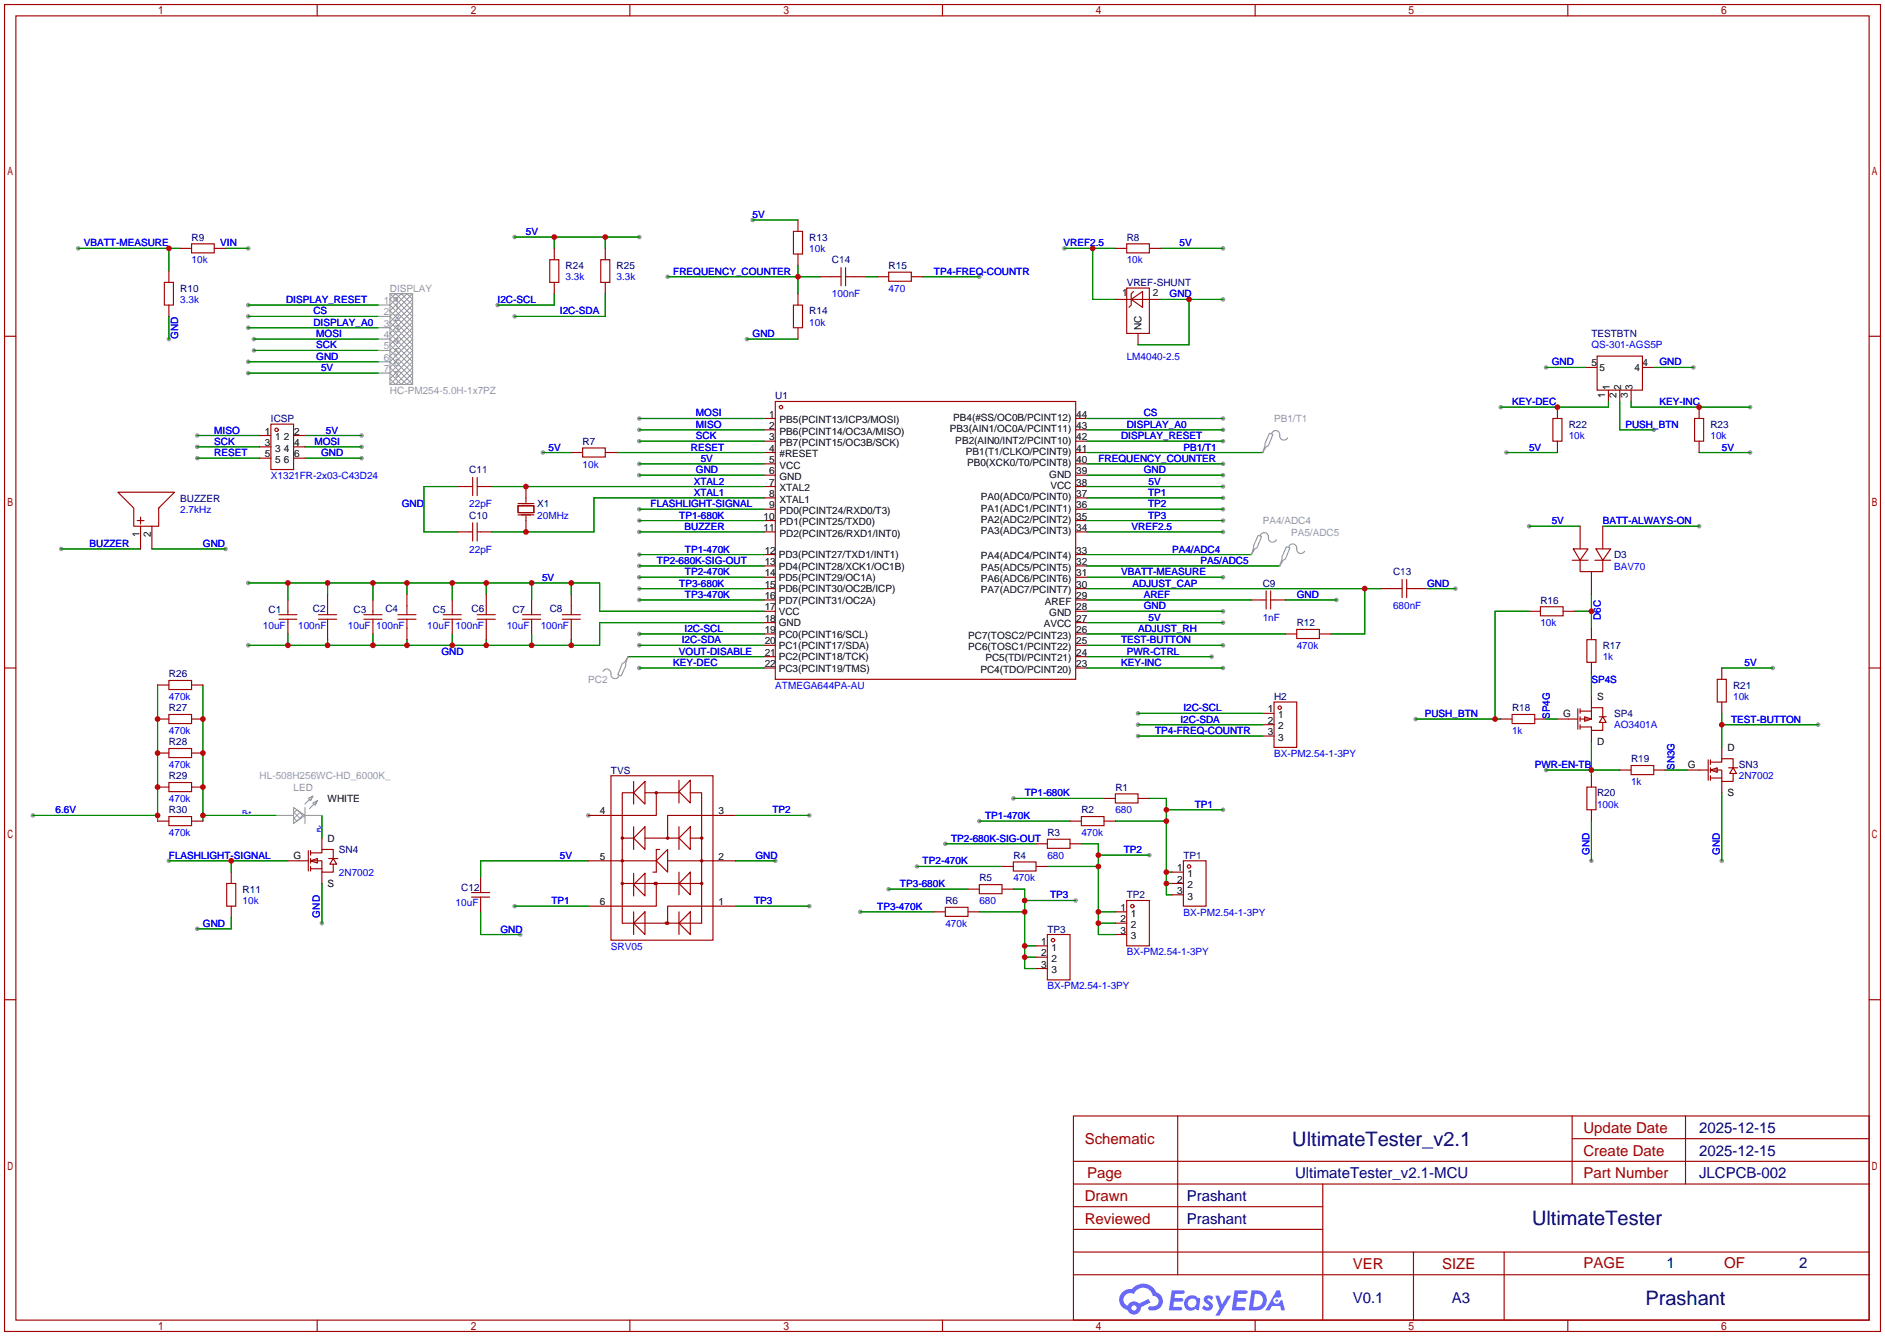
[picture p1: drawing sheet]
<svg xmlns="http://www.w3.org/2000/svg" width="422mm" height="299mm" viewBox="0 0 422 299" stroke-linecap="round" stroke-linejoin="round" font-family="sans-serif">
<g fill="#999">
<circle cx="131.8" cy="182.6" r=".51"/>
<circle cx="37.8" cy="192.8" r=".51"/>
<circle cx="13.7" cy="122.9" r=".51"/>
<circle cx="238.5" cy="55.6" r=".51"/>
<circle cx="274.1" cy="55.6" r=".51"/>
<circle cx="115.3" cy="53.1" r=".51"/>
<circle cx="143.3" cy="53.1" r=".51"/>
<circle cx="115.3" cy="70.9" r=".51"/>
<circle cx="111.5" cy="68.3" r=".51"/>
<circle cx="274.1" cy="181.4" r=".51"/>
<circle cx="257.6" cy="191.5" r=".51"/>
<circle cx="241" cy="201.7" r=".51"/>
<circle cx="192.8" cy="204.2" r=".51"/>
<circle cx="199.1" cy="199.1" r=".51"/>
<circle cx="205.5" cy="194.1" r=".51"/>
<circle cx="211.8" cy="189" r=".51"/>
<circle cx="219.5" cy="183.9" r=".51"/>
<circle cx="227.1" cy="178.8" r=".51"/>
<circle cx="149.6" cy="62" r=".51"/>
<circle cx="219.5" cy="62" r=".51"/>
<circle cx="167.4" cy="75.9" r=".51"/>
<circle cx="168.7" cy="49.3" r=".51"/>
<circle cx="173.7" cy="192.8" r=".51"/>
<circle cx="299.5" cy="134.4" r=".51"/>
<circle cx="121.7" cy="101.3" r=".51"/>
<circle cx="7.4" cy="182.6" r=".51"/>
<circle cx="55.6" cy="144.5" r=".51"/>
<circle cx="50.5" cy="122.9" r=".51"/>
<circle cx="72.1" cy="206.8" r=".51"/>
<circle cx="274.1" cy="67.1" r=".51"/>
<circle cx="337.6" cy="101.3" r=".51"/>
<circle cx="336.3" cy="91.2" r=".51"/>
<circle cx="392.2" cy="91.2" r=".51"/>
<circle cx="346.5" cy="82.3" r=".51"/>
<circle cx="379.5" cy="82.3" r=".51"/>
<circle cx="392.2" cy="101.3" r=".51"/>
<circle cx="370.6" cy="96.3" r=".51"/>
<circle cx="342.6" cy="117.9" r=".51"/>
<circle cx="380.7" cy="117.9" r=".51"/>
<circle cx="346.5" cy="172.5" r=".51"/>
<circle cx="356.6" cy="192.8" r=".51"/>
<circle cx="317.2" cy="161" r=".51"/>
<circle cx="397.3" cy="149.6" r=".51"/>
<circle cx="385.8" cy="192.8" r=".51"/>
<circle cx="407.4" cy="162.3" r=".51"/>
<circle cx="116.6" cy="209.3" r=".51"/>
<circle cx="17.5" cy="55.6" r=".51"/>
<circle cx="55.6" cy="55.6" r=".51"/>
<circle cx="37.8" cy="75.9" r=".51"/>
<circle cx="143.3" cy="126.7" r=".51"/>
<circle cx="143.3" cy="142" r=".51"/>
<circle cx="143.3" cy="144.5" r=".51"/>
<circle cx="274.1" cy="103.9" r=".51"/>
<circle cx="143.3" cy="103.9" r=".51"/>
<circle cx="274.1" cy="139.4" r=".51"/>
<circle cx="274.1" cy="109" r=".51"/>
<circle cx="274.1" cy="136.9" r=".51"/>
<circle cx="143.3" cy="106.4" r=".51"/>
<circle cx="274.1" cy="106.4" r=".51"/>
<circle cx="143.3" cy="98.8" r=".51"/>
<circle cx="143.3" cy="96.3" r=".51"/>
<circle cx="143.3" cy="93.7" r=".51"/>
<circle cx="274.1" cy="93.7" r=".51"/>
<circle cx="274.1" cy="96.3" r=".51"/>
<circle cx="274.1" cy="98.8" r=".51"/>
<circle cx="326.1" cy="131.8" r=".51"/>
<circle cx="55.6" cy="68.3" r=".51"/>
<circle cx="55.6" cy="70.9" r=".51"/>
<circle cx="55.6" cy="73.4" r=".51"/>
<circle cx="56.9" cy="75.9" r=".51"/>
<circle cx="56.9" cy="78.5" r=".51"/>
<circle cx="55.6" cy="81" r=".51"/>
<circle cx="55.6" cy="83.6" r=".51"/>
<circle cx="44.2" cy="97.5" r=".51"/>
<circle cx="44.2" cy="100.1" r=".51"/>
<circle cx="44.2" cy="102.6" r=".51"/>
<circle cx="81" cy="97.5" r=".51"/>
<circle cx="81" cy="100.1" r=".51"/>
<circle cx="81" cy="102.6" r=".51"/>
<circle cx="55.6" cy="130.6" r=".51"/>
<circle cx="274.1" cy="119.1" r=".51"/>
<circle cx="274.1" cy="114" r=".51"/>
<circle cx="274.1" cy="149.6" r=".51"/>
<circle cx="143.3" cy="149.6" r=".51"/>
<circle cx="274.1" cy="144.5" r=".51"/>
<circle cx="271.5" cy="147.1" r=".51"/>
<circle cx="274.1" cy="129.3" r=".51"/>
<circle cx="274.1" cy="111.5" r=".51"/>
<circle cx="274.1" cy="116.6" r=".51"/>
<circle cx="143.3" cy="131.8" r=".51"/>
<circle cx="181.4" cy="182.6" r=".51"/>
<circle cx="181.4" cy="202.9" r=".51"/>
<circle cx="115.3" cy="202.9" r=".51"/>
<circle cx="44.2" cy="208" r=".51"/>
<circle cx="143.3" cy="114" r=".51"/>
<circle cx="255" cy="164.8" r=".51"/>
<circle cx="255" cy="159.8" r=".51"/>
<circle cx="255" cy="162.3" r=".51"/>
<circle cx="143.3" cy="119.1" r=".51"/>
<circle cx="143.3" cy="134.4" r=".51"/>
<circle cx="143.3" cy="129.3" r=".51"/>
<circle cx="143.3" cy="124.2" r=".51"/>
<circle cx="143.3" cy="116.6" r=".51"/>
</g>
<g fill="none" stroke="#008700" stroke-width=".25">
<path d="M37.8 55.6v5.1M40.4 55.6h-22.9M50.5 55.6h5.1M115.3 53.1h28M124.2 53.1v2.5M135.6 53.1v2.5M168.7 49.3h10.1M178.8 59.4v6.4M238.5 55.6h11.4M244.9 55.6v11.5h5M260.1 55.6h14M37.8 70.9v5"/>
<path d="M55.6 70.9h29.2M55.6 68.3h29.2M55.6 73.4h29.2M56.9 75.9h27.9M56.9 78.5h27.9M124.2 65.8v2.5h-12.7M135.6 65.8v5.1h-20.3M149.6 62h34.3M167.4 75.9h11.4M194.1 62h2.5M206.8 62h12.7M260.1 67.1h14"/>
<path d="M266.4 67.1v10.1h-11.4M44.2 97.5h14M55.6 81h29.2M55.6 83.6h29.2M68.3 97.5h12.7M143.3 96.3h27.9M143.3 98.8h27.9M143.3 93.7h27.9M243.6 96.3h30.5M243.6 98.8h30.5M243.6 93.7h30.5M346.5 82.3h8.8"/>
<path d="M360.4 89.9v1.3h-24.1M363 89.9v6.4h7.6M365.5 89.9v1.3h26.7M370.6 82.3h8.9M44.2 100.1h14M44.2 102.6h14M68.3 100.1h12.7M68.3 102.6h12.7M102.6 109h-7.6v10.1h7.6M110.2 109h61M121.7 101.3h6.3M138.2 101.3h33"/>
<path d="M143.3 119.1h27.9M143.3 103.9h27.9M143.3 106.4h27.9M143.3 114h27.9M143.3 116.6h27.9M171.2 111.5h-38.1v7.6h-22.9M243.6 109h30.5M243.6 111.5h30.5M243.6 103.9h30.5M243.6 106.4h30.5M243.6 114h30.5M243.6 116.6h30.5"/>
<path d="M274.1 119.1h-30.5M283 101.3h-39.4M337.6 101.3h11.4M342.6 117.9h11.5M359.2 117.9h21.5M380.7 101.3h11.5M13.7 122.9h17.8M34 122.9h16.5M55.6 130.6h78.8v6.3h36.8M64.5 130.6v3.8M73.4 130.6v2.5M83.6 130.6v3.8"/>
<path d="M91.2 130.6v2.5M101.3 130.6v3.8M109 130.6v2.5M119.1 130.6v3.8M128 130.6v2.5M143.3 134.4h27.9M143.3 126.7h27.9M143.3 131.8h27.9M143.3 129.3h27.9M143.3 124.2h27.9M171.2 139.4h-36.8v5.1h-78.8M243.6 134.4h36.8"/>
<path d="M243.6 139.4h30.5M243.6 136.9h30.5M243.6 131.8h66M274.1 129.3h-30.5M280.4 124.2h-36.8M286.8 126.7h-43.2M288 134.4h11.5M305.8 131.8v10.2h-7.6M319.8 131.8h6.3M342.6 136.9h-7.6v24.1M352.8 136.9h3.8M356.6 133.1v7.6"/>
<path d="M35.3 153.4v30.5M45.5 153.4v30.5M64.5 142v2.5M73.4 143.3v1.2M83.6 142v2.5M91.2 143.3v1.2M101.3 142v2.5M109 143.3v1.2M119.1 142v2.5M128 143.3v1.2M140.7 147.1h30.5M143.3 142h27.9"/>
<path d="M143.3 144.5h27.9M143.3 149.6h27.9M243.6 144.5h30.5M243.6 149.6h30.5M243.6 142h44.4M243.6 147.1h27.9M255 159.8h28M356.6 150.9v5.1M385.8 149.6h11.5M385.8 159.8v7.6M227.1 178.8h20.3M255 162.3h28"/>
<path d="M255 164.8h28M257.6 178.8h3.8v21.6h1.2M317.2 161h19.1M346.5 172.5h16.5M346.5 161h2.5M356.6 166.1v7.6M373.1 172.5h5.1M385.8 177.5v15.3M385.8 162.3h21.6M7.4 182.6h27.9M37.8 192.8h26.7M45.5 182.6h16.5"/>
<path d="M51.8 192.8v2.5M72.1 182.6v5.1M72.1 197.9v8.9M131.8 192.8h-24.1v3.8M164.8 182.6h16.6M164.8 192.8h8.9M199.1 199.1h17.8M205.5 194.1h19M211.8 189h20.4M219.5 183.9h20.3M227.1 199.1h2.5v17.8h2.6M234.7 194.1h11.4"/>
<path d="M242.3 189h3.8v20.3h3.8M246.1 191.5h11.5M249.9 183.9h11.5M261.4 197.9h1.2M261.4 195.3h1.2M261.4 181.4h12.7M356.6 183.9v8.9M51.8 205.5v2.5h-7.6M107.7 204.2v5.1h8.9M115.3 202.9h16.5M164.8 202.9h16.6M192.8 204.2h16.5"/>
<path d="M219.5 204.2h10.1M229.6 214.4h2.6M229.6 211.8h2.6M229.6 201.7h11.4M246.1 206.8h3.8M246.1 204.2h3.8"/>
</g>
<g fill="none" stroke="#a10000" stroke-width=".25">
<path d="M1 1h420.4v297.2h-420.4zM3.6 3.6h415.2v292.1h-415.2zM71.1 1v2.6M141.1 1v2.6M211.2 1v2.6M281.3 1v2.6M351.3 1v2.6M40.4 55.6h2.5M42.9 54.6h5.1v2h-5.1zM48 55.6h2.5M123.2 58.2h2v5h-2zM124.2 55.6v2.6"/>
<path d="M134.6 58.2h2.1v5h-2.1zM135.6 55.6v2.6M177.8 51.8h2v5.1h-2zM178.8 49.3v2.5M178.8 56.9v2.5M188.5 59.9v4.1M189.5 59.9v4.1M249.9 55.6h2.6M252.5 54.6h5.1v2h-5.1zM257.6 55.6h2.5M1 75.3h2.6M36.8 63.2h2.1v5.1h-2.1z"/>
<path d="M37.8 60.7v2.5M37.8 68.3v2.6M124.2 63.2v2.6M135.6 63.2v2.6M177.8 68.3h2v5.1h-2zM178.8 65.8v2.5M178.8 73.4v2.5M183.9 62h4.6M189.5 62h4.6M196.6 62h2.5M199.1 61h5.1v2h-5.1zM204.2 62h2.6"/>
<path d="M249.9 67.1h10.2M252.5 64.5h5.1v10.2h-5.1zM253.5 67.1l2.5-1.8v3.5zM254 65.3l-.5 .5v2.5l-.5 .5M255 74.7v2.5M357.9 79.8h10.1v7.6h-10.1zM418.8 75.3h2.6M58.2 97.5h2.5M60.7 95h5.1v10.2h-5.1zM65.8 97.5h2.5M171.2 93.7h2.5M171.2 96.3h2.5"/>
<path d="M171.2 98.8h2.5M173.7 89.9h67.3v62.2h-67.3zM241 93.7h2.6M241 96.3h2.6M241 98.8h2.6M348 93.7h2v5.1h-2zM349 91.2v2.5M349 98.8v2.5M355.3 82.3h2.6M360.4 87.4v2.5M363 87.4v2.5M365.5 87.4v2.5"/>
<path d="M368 82.3h2.6M379.7 93.7h2.1v5.1h-2.1zM380.7 91.2v2.5M380.7 98.8v2.5M26.4 110.2h12.7l-3.5 3.6v4.1h-5.6v-4.1zM30.7 116.6h1.6M31.5 115.8v1.5M31.5 117.9v5M34 117.9v5M58.2 102.6h2.5M58.2 100.1h2.5M65.8 102.6h2.5"/>
<path d="M65.8 100.1h2.5M102.6 109h3.3M102.6 119.1h3.3M105.9 106.9v4.1M105.9 117.1v4.1M106.9 109h3.3M106.9 119.1h3.3M106.9 106.9v4.1M106.9 117.1v4.1M116.1 113.3h3.5v1.5h-3.5zM116.1 115.3h3.5M116.1 112.8h3.5"/>
<path d="M117.9 109v3.5M117.9 115.6v3.5M128 101.3h2.6M130.6 100.3h5v2.1h-5zM135.6 101.3h2.6M171.2 116.6h2.5M171.2 101.3h2.5M171.2 103.9h2.5M171.2 106.4h2.5M171.2 109h2.5M171.2 111.5h2.5M171.2 114h2.5"/>
<path d="M171.2 119.1h2.5M241 116.6h2.6M241 101.3h2.6M241 103.9h2.6M241 106.4h2.6M241 109h2.6M241 111.5h2.6M241 114h2.6M241 119.1h2.6M354.1 117.9v5M359.2 117.9v5M62.5 138.7h4"/>
<path d="M62.5 137.7h4M64.5 134.4v3.3M64.5 138.7v3.3M71.4 138.7h4M71.4 137.7h4M73.4 133.1v4.6M73.4 138.7v4.6M81.5 138.7h4.1M81.5 137.7h4.1M83.6 134.4v3.3M83.6 138.7v3.3M89.2 138.7h4"/>
<path d="M89.2 137.7h4M91.2 133.1v4.6M91.2 138.7v4.6M99.3 138.7h4.1M99.3 137.7h4.1M101.3 134.4v3.3M101.3 138.7v3.3M106.9 138.7h4.1M106.9 137.7h4.1M109 133.1v4.6M109 138.7v4.6M117.1 138.7h4.1"/>
<path d="M117.1 137.7h4.1M119.1 134.4v3.3M119.1 138.7v3.3M126 138.7h4M126 137.7h4M128 133.1v4.6M128 138.7v4.6M171.2 124.2h2.5M171.2 126.7h2.5M171.2 129.3h2.5M171.2 131.8h2.5M171.2 134.4h2.5"/>
<path d="M171.2 136.9h2.5M171.2 139.4h2.5M241 124.2h2.6M241 126.7h2.6M241 129.3h2.6M241 131.8h2.6M241 134.4h2.6M241 136.9h2.6M241 139.4h2.6M280.4 134.4h3.3M283.7 132.3v4.1M284.7 134.4h3.3"/>
<path d="M284.7 132.3v4.1M309.6 131.8h4.6M314.2 129.8v4.1M315.2 131.8h4.6M315.2 129.8v4.1M342.6 136.9h2.6M345.2 135.9h5.1v2h-5.1zM350.3 136.9h2.5M352.3 125.5h3.6M352.6 122.9h3.3l-1.8 2.6zM354.1 125.5v2.5h5.1v-2.5M356.6 128v5.1"/>
<path d="M357.4 125.5h3.5M357.6 122.9h3.3l-1.7 2.6zM1 149.6h2.6M35.3 153.4h2.5M37.8 152.4h5.1v2h-5.1zM42.9 153.4h2.6M171.2 142h2.5M171.2 144.5h2.5M171.2 147.1h2.5M171.2 149.6h2.5M241 142h2.6M241 144.5h2.6"/>
<path d="M241 147.1h2.6M241 149.6h2.6M283 159.8h2.5M285.5 157.2h5.1v10.2h-5.1zM288 142h2.6M290.6 141h5.1v2h-5.1zM295.7 142h2.5M353.6 158.7v4.6M354.1 159.3h2.5M354.1 158.7v1.1M355.6 143.3h2v5h-2zM356.6 158.5h2.6v2"/>
<path d="M356.6 158.5v2.5h-2.5M356.6 140.7v2.6M356.6 148.3v2.6M356.6 156v2.5M384.8 152.1h2v5.1h-2zM385.8 149.6v2.5M385.8 157.2v2.6M418.8 149.6h2.6M35.3 161h2.5M35.3 168.7h2.5M35.3 176.3h2.5M37.8 160h5.1v2.1h-5.1z"/>
<path d="M37.8 167.6h5.1v2.1h-5.1zM37.8 175.3h5.1v2h-5.1zM42.9 161h2.6M42.9 168.7h2.6M42.9 176.3h2.6M136.9 173.7h22.9v36.9h-22.9zM142 177.5h-2.6v10.2M142 175v5.1M144.5 175v5.1l-2.5-2.6zM144.5 177.5h7.6M147.1 177.5v5.1h-15.3M152.1 177.3l2.6-2.5v5z"/>
<path d="M152.1 174.8v5M154.7 177.5h2.5v10.2M247.4 178.8h2.5M249.9 177.8h5.1v2h-5.1zM255 178.8h2.6M283 162.3h2.5M283 164.8h2.5M336.3 161h2.5M338.8 160h5.1v2.1h-5.1zM343.9 161h2.6M349 161h4.6M354.1 160.5v1"/>
<path d="M354.1 162.3v1M355.1 160.5l1.5 .5-1.5 .5zM355.6 176.3h2v5.1h-2zM356.6 163.6v2.5M356.6 173.7v2.6M358.4 160.5h1.5M359.2 160.5l.7 1.3h-1.5zM359.2 161.8v1.8h-2.6v-.8h-2.5M363 172.5h2.5M365.5 171.4h5.1v2.1h-5.1zM370.6 172.5h2.5M378.2 172.5h4.6"/>
<path d="M382.8 170.2v4.6M383.3 172.5l1.5-.5v1zM383.3 170.7h2.5v-.8h2.6v2.1M383.3 172.5h2.5v2.5h2.6v-1.8M383.3 174.2h2.5M383.3 170.2v1M383.3 172v1M383.3 173.7v1.1M385.8 167.4v2.5M385.8 175v2.5M387.3 172h2.1M388.4 172l.7 1.2h-1.5z"/>
<path d="M35.3 183.9h2.5M37.8 182.9h5.1v2h-5.1zM42.9 183.9h2.6M50.8 197.9h2v5h-2zM51.8 195.3v2.6M64.5 192.8h4.6M69.1 190.5v4.6M69.6 192.8l1.5-.5v1zM69.6 191h2.5v-.8h2.6v2.1M69.6 192.8h2.5v2.5h2.6v-1.8M69.6 194.6h2.5M69.6 190.5v1"/>
<path d="M69.6 192.3v1M69.6 194.1v1M72.1 187.7v2.5M72.1 195.3v2.6M73.7 192.3h2M74.7 192.3l.7 1.2h-1.5zM105.7 199.9h4M107.7 196.6v3.3M131.8 192.8h15.3M139.4 197.9h17.8M142 187.7h-2.6v19.1h17.8v-19.1h-2.5M142 185.2v5"/>
<path d="M142 195.6v5.1M144.5 195.6v5.1l-2.5-2.6zM144.5 185.2v5l-2.5-2.5zM144.5 187.7h7.6M147.1 197.9v5h-15.3M147.8 190.2h-.7v5.1h-.8M149.6 190.2v5.1l-2.5-2.5zM149.6 192.8h15.2M152.1 197.9l2.6-2.6v5.1zM152.1 185.2v5M152.1 195.3v5.1M154.7 185.2v5l-2.6-2.5z"/>
<path d="M164.8 182.6h-15.2v5.1M216.9 199.1h2.6M219.5 198.1h5v2.1h-5zM224.5 194.1h2.6M224.5 199.1h2.6M227.1 193h5.1v2.1h-5.1zM232.2 194.1h2.5M232.2 189h2.5M234.7 188h5.1v2h-5.1zM239.8 183.9h2.5M239.8 189h2.5M242.3 182.9h5.1v2h-5.1z"/>
<path d="M247.4 183.9h2.5M262.6 195.3h2.6M262.6 197.9h2.6M265.2 192.8h5.1v10.1h-5.1zM356.6 181.4v2.5M51.8 202.9v2.6M105.7 200.9h4M107.7 200.9v3.3M142 204.2v5.1M144.5 204.2v5.1l-2.5-2.5zM152.1 206.8l2.6-2.6v5.1zM152.1 204.2v5.1"/>
<path d="M164.8 202.9h-15.2v3.9M209.3 204.2h2.5M211.8 203.2h5.1v2h-5.1zM216.9 204.2h2.6M232.2 211.8h2.5M232.2 214.4h2.5M232.2 216.9h2.5M234.7 209.3h5.1v10.2h-5.1zM249.9 204.2h2.6M249.9 206.8h2.6M249.9 209.3h2.6M252.5 201.7h5.1v10.1h-5.1z"/>
<path d="M262.6 200.4h2.6M1 223.9h2.6M418.8 223.9h2.6M240.5 249.9h178.3v45.8h-178.3zM263.9 249.9v35.6M352.3 249.9v15.3M352.3 255h66.5M377.7 249.9v15.3M240.5 270.3h55.9M240.5 265.2h178.3M240.5 275.3h55.9M240.5 260.1h178.3"/>
<path d="M296.4 265.2v30.5M71.1 295.7v2.5M141.1 295.7v2.5M211.2 295.7v2.5M240.5 285.5h178.3M240.5 280.4h178.3M281.3 295.7v2.5M316.7 280.4v15.3M337.1 280.4v15.3M351.3 295.7v2.5"/>
<circle cx="62" cy="96.3" r=".38"/>
<circle cx="175" cy="91.2" r=".38"/>
<circle cx="286.8" cy="158.5" r=".38"/>
<circle cx="147.1" cy="177.5" r=".25"/>
<circle cx="139.4" cy="197.9" r=".25"/>
<circle cx="139.4" cy="192.8" r=".25"/>
<circle cx="139.4" cy="187.7" r=".25"/>
<circle cx="146.8" cy="197.9" r=".25"/>
<circle cx="147.1" cy="197.9" r=".25"/>
<circle cx="149.6" cy="187.7" r=".25"/>
<circle cx="157.2" cy="197.9" r=".25"/>
<circle cx="157.2" cy="187.7" r=".25"/>
<circle cx="157.2" cy="192.8" r=".25"/>
<circle cx="266.4" cy="194.1" r=".38"/>
<circle cx="149.4" cy="206.8" r=".25"/>
<circle cx="149.6" cy="206.8" r=".25"/>
<circle cx="236" cy="210.6" r=".38"/>
<circle cx="253.7" cy="202.9" r=".38"/>
</g>
<g fill="none" stroke="#999" stroke-width=".22">
<path d="M87.4 67.1l1.2-1.3 3.9 3.8-5.1 5.1 5.1 5.1-5.1 5 1.2 1.3 3.9-3.8-5.1-5.1 5.1-5.1zM87.4 69.6l3.8-3.8 1.3 1.3-5.1 5 5.1 5.1-5.1 5.1 3.8 3.8 1.3-1.3-5.1-5 5.1-5.1zM87.4 65.8l5.1 5.1-5.1 5 5.1 5.1-5.1 5.1M88.8 66.7l.2 .2M89 67.2l-.2 .2M89.9 65.8l-2.5 2.5 5.1 5.1-5.1 5.1 5.1 5.1-2.6 2.5-2.5-2.5 5.1-5.1-5.1-5.1 5.1-5.1zM92.5 65.8l-5.1 5.1 5.1 5-5.1 5.1 5.1 5.1M69.6 178.6l.2 .2-.3 .4M70.6 179.6l.3 .2-.4 .4M65.8 183.1l.7 .8M65.8 181.9l1.5 1.5M66.5 181.4l-.7 .7"/>
<path d="M66.6 181.4l1.4 1.4M67.3 181.9l-1.5 1.5M68 182.4l-1.4 1.4"/>
</g>
<g fill="none" stroke="#999" stroke-width=".25">
<path d="M84.8 68.3h2.6M84.8 70.9h2.6M84.8 73.4h2.6M84.8 75.9h2.6M84.8 78.5h2.6M87.4 65.8h5.1v20.3h-5.1zM84.8 81h2.6M84.8 83.6h2.6M284.5 97l.7 .3-1 2.5-.5 .3-.7 1.2 .5-1.5v-.5zM285 97a.93 .93 0 0 1 1.1-.5 .93 .93 0 0 1 .7 1 .94 .94 0 0 0 .6 1 .94 .94 0 0 0 1.1-.5M281.9 119.9l.8 .2-1 2.6-.5 .2-.8 1.3 .5-1.5v-.5zM282.4 119.9a.93 .93 0 0 1 1.2-.6 .93 .93 0 0 1 .6 1.1 .94 .94 0 0 0 .7 1 .94 .94 0 0 0 1.1-.5"/>
<path d="M283 101.1v.2M280.4 124v.2M286.8 126.5v.2M288.3 122.4l.8 .3-1.1 2.5-.5 .3-.7 1.2 .5-1.5v-.5zM288.8 122.4a.93 .93 0 0 1 1.1-.5 .93 .93 0 0 1 .7 1 .94 .94 0 0 0 .7 1 .94 .94 0 0 0 1.1-.5M135.1 150.4a.98 .98 0 0 1 1.3-.5 .98 .98 0 0 1 .5 1.3 .93 .93 0 0 0 .8 .8 .93 .93 0 0 0 1-.6M140.7 147.1l-.5 1.5v.5l-1 2.3-.8-.3 1-2.5 .6-.3zM140.7 147.1v.2M69.1 178.8l1-.5-.5 1zM69.3 179.1l-1 1M70.1 179.8l1-.5-.5 1zM62 182.6h3.8"/>
<path d="M65.8 180.8l2.5 1.8-2.5 1.8zM68.3 182.6h3.8M68.3 180.8v3.6M70.4 180.1l-1.1 1"/>
<circle cx="88.6" cy="67.1" r=".38"/>
</g>
<g fill="#5487ff">
<path d="M270.1 290.3a1.3 1.3 0 0 1 1.8 .3l-.4 .6a.54 .54 0 0 0-.9-.2l.1 .2a1.28 1.28 0 0 1 .8 2 1.53 1.53 0 0 1-2.2-.3l.5-.6 .8 .5a.31 .31 0 0 0 .4-.3 .31 .31 0 0 0-.3-.3 1.12 1.12 0 0 1-.6-1.9z"/>
<path d="M272.3 290.2h.9l.6 1.9 1.2-1.9h.9l-2.7 4.5h-.9l1-1.7z"/>
<path d="M262.6 289h2.2a.46 .46 0 0 1 .5 .1 .46 .46 0 0 1 .1 .5l-.3 .2h-1.8l-.1 .9h1.6a.4 .4 0 0 1 .4 .4 .4 .4 0 0 1-.4 .4h-1.7l-.2 1.2h1.4a.46 .46 0 0 1 .5 .1 .46 .46 0 0 1 .1 .5l-.4 .2h-2.6z"/>
<path d="M276.7 289h2.2a.47 .47 0 0 1 .5 .1 .47 .47 0 0 1 .1 .5l-.3 .2h-1.8l-.1 .9h1.6a.4 .4 0 0 1 .4 .4 .4 .4 0 0 1-.4 .4h-1.7l-.2 1.2h1.4a.46 .46 0 0 1 .5 .1 .46 .46 0 0 1 .1 .5l-.3 .2h-2.7z"/>
<path d="M286.1 289h.7l.3 1.3-.6 .4a.75 .75 0 0 0-1.1 .3 .75 .75 0 0 0 .5 1 .75 .75 0 0 0 .9-.6l.5-.3 .7 2.4h-.9l-.2-1h-1.9l-.5 1h-1z"/>
<path d="M280.5 289l-.7 4.5h1.5a2.27 2.27 0 0 0 2.6-2.3 2.27 2.27 0 0 0-2.7-2.2zM281.2 289.8a1.5 1.5 0 0 1 1.8 1.5 1.5 1.5 0 0 1-1.9 1.4h-.3z"/>
<path d="M265.9 290.6a1.6 1.6 0 0 0-.3 2.3 1.6 1.6 0 0 0 2.3 .2l.8 .4 .3-2.5-.2-.3h-.5a1.58 1.58 0 0 0-2.4-.1zM266.5 291.1a.98 .98 0 0 1 1.6 .5 .98 .98 0 0 1-1.1 1.2 .94 .94 0 0 1-.9-.6 .94 .94 0 0 1 .4-1.1z"/>
<path d="M251.5 289.4a2.37 2.37 0 0 0 1.2 4 1.54 1.54 0 0 0 1.7 1 1.54 1.54 0 0 0 1.2-1.6l2.2-1.1-.5-.8-2 1.1a1.57 1.57 0 0 0-2.6 .4 1.5 1.5 0 0 1-.8-2.1 1.5 1.5 0 0 1 2.2-.5 2.23 2.23 0 0 1 2.3-1.4 2.23 2.23 0 0 1 2 1.8 1.16 1.16 0 0 1 1.2 1.1 1.16 1.16 0 0 1-1.1 1.3h-.7a.47 .47 0 0 0-.5 .3 .47 .47 0 0 0 .4 .6 2.14 2.14 0 0 0 2.7-1.4 2.14 2.14 0 0 0-1.3-2.7 3.2 3.2 0 0 0-5.5-.7l-1.1 .1zM253.5 292.9a.6 .6 0 0 1 1.2 0 .6 .6 0 0 1-1.2 0z"/>
<circle cx="286.1" cy="291.3" r=".28"/>
</g>
<g fill="#c00">
<circle cx="45.5" cy="176.3" r=".63"/>
<circle cx="45.5" cy="182.6" r=".63"/>
<circle cx="45.5" cy="168.7" r=".63"/>
<circle cx="45.5" cy="161" r=".63"/>
<circle cx="51.8" cy="192.8" r=".63"/>
<circle cx="244.9" cy="55.6" r=".63"/>
<circle cx="135.6" cy="53.1" r=".63"/>
<circle cx="124.2" cy="53.1" r=".63"/>
<circle cx="261.4" cy="197.9" r=".63"/>
<circle cx="261.4" cy="195.3" r=".63"/>
<circle cx="261.4" cy="183.9" r=".63"/>
<circle cx="261.4" cy="181.4" r=".63"/>
<circle cx="246.1" cy="206.8" r=".63"/>
<circle cx="246.1" cy="204.2" r=".63"/>
<circle cx="246.1" cy="194.1" r=".63"/>
<circle cx="246.1" cy="191.5" r=".63"/>
<circle cx="229.6" cy="214.4" r=".63"/>
<circle cx="229.6" cy="211.8" r=".63"/>
<circle cx="229.6" cy="204.2" r=".63"/>
<circle cx="229.6" cy="201.7" r=".63"/>
<circle cx="178.8" cy="62" r=".63"/>
<circle cx="35.3" cy="182.6" r=".63"/>
<circle cx="35.3" cy="176.3" r=".63"/>
<circle cx="35.3" cy="168.7" r=".63"/>
<circle cx="35.3" cy="161" r=".63"/>
<circle cx="64.5" cy="144.5" r=".63"/>
<circle cx="73.4" cy="144.5" r=".63"/>
<circle cx="83.6" cy="144.5" r=".63"/>
<circle cx="91.2" cy="144.5" r=".63"/>
<circle cx="101.3" cy="144.5" r=".63"/>
<circle cx="109" cy="144.5" r=".63"/>
<circle cx="119.1" cy="144.5" r=".63"/>
<circle cx="128" cy="144.5" r=".63"/>
<circle cx="266.4" cy="67.1" r=".63"/>
<circle cx="349" cy="91.2" r=".63"/>
<circle cx="380.7" cy="91.2" r=".63"/>
<circle cx="356.6" cy="172.5" r=".63"/>
<circle cx="335" cy="161" r=".63"/>
<circle cx="356.6" cy="136.9" r=".63"/>
<circle cx="385.8" cy="162.3" r=".63"/>
<circle cx="37.8" cy="55.6" r=".63"/>
<circle cx="117.9" cy="119.1" r=".63"/>
<circle cx="117.9" cy="109" r=".63"/>
<circle cx="305.8" cy="131.8" r=".63"/>
<circle cx="109" cy="130.6" r=".63"/>
<circle cx="101.3" cy="130.6" r=".63"/>
<circle cx="91.2" cy="130.6" r=".63"/>
<circle cx="83.6" cy="130.6" r=".63"/>
<circle cx="73.4" cy="130.6" r=".63"/>
<circle cx="64.5" cy="130.6" r=".63"/>
<circle cx="119.1" cy="130.6" r=".63"/>
<circle cx="128" cy="130.6" r=".63"/>
</g>
<g font-size="4.5" fill="#000080">
<text x="289.6" y="256.7">UltimateTester_v2.1</text>
<text x="343.3" y="274.4">UltimateTester</text>
<text x="368.7" y="292.2">Prashant</text>
</g>
<g font-size="3.4" fill="#a00000">
<text x="243.1" y="256.2">Schematic</text>
<text x="354.8" y="253.7">Update Date</text>
<text x="243.6" y="263.9">Page</text>
<text x="354.8" y="258.8">Create Date</text>
<text x="354.8" y="263.9">Part Number</text>
<text x="243.1" y="268.9">Drawn</text>
<text x="243.1" y="274">Reviewed</text>
<text x="303.1" y="284.2">VER</text>
<text x="323.2" y="284.2">SIZE</text>
<text x="354.8" y="283.9">PAGE</text>
<text x="386.3" y="283.9">OF</text>
</g>
<g font-size="3.4" fill="#000080">
<text x="380.7" y="253.7">2025-12-15</text>
<text x="290.2" y="263.9">UltimateTester_v2.1-MCU</text>
<text x="380.7" y="263.9">JLCPCB-002</text>
<text x="380.7" y="258.8">2025-12-15</text>
<text x="265.9" y="268.9">Prashant</text>
<text x="265.9" y="274">Prashant</text>
<text x="373.5" y="283.9">1</text>
<text x="403.2" y="283.9">2</text>
<text x="303.1" y="291.8">V0.1</text>
<text x="325.3" y="291.8">A3</text>
</g>
<g font-size="2.2" fill="#000080">
<text x="42.9" y="53.9">R9</text>
<text x="181.4" y="53.9">R13</text>
<text x="252.5" y="53.9">R8</text>
<text x="186.4" y="59">C14</text>
<text x="40.4" y="65.3">R10</text>
<text x="126.7" y="60.3">R24</text>
<text x="138.2" y="60.3">R25</text>
<text x="199.1" y="60.3">R15</text>
<text x="252.5" y="64.1">VREF-SHUNT</text>
<text x="181.4" y="70.4">R14</text>
<text x="356.6" y="75.5">TESTBTN</text>
<text x="173.7" y="89.5">U1</text>
<text x="60.7" y="94.5">ICSP</text>
<text x="351.5" y="95.8">R22</text>
<text x="383.3" y="95.8">R23</text>
<text x="130.6" y="99.6">R7</text>
<text x="105.2" y="106">C11</text>
<text x="40.4" y="112.3">BUZZER</text>
<text x="120.4" y="113.6">X1</text>
<text x="105.2" y="116.1">C10</text>
<text x="361.7" y="125">D3</text>
<text x="283" y="131.4">C9</text>
<text x="312.2" y="128.8">C13</text>
<text x="60.2" y="137.2">C1</text>
<text x="70.1" y="137">C2</text>
<text x="79.2" y="137.2">C3</text>
<text x="86.4" y="137">C4</text>
<text x="97" y="137.2">C5</text>
<text x="105.7" y="137">C6</text>
<text x="114.8" y="137.2">C7</text>
<text x="123.2" y="137">C8</text>
<text x="345.2" y="135.2">R16</text>
<text x="290.6" y="140.3">R12</text>
<text x="359.2" y="145.3">R17</text>
<text x="37.8" y="151.7">R26</text>
<text x="388.4" y="154.2">R21</text>
<text x="37.8" y="159.3">R27</text>
<text x="285.5" y="156.8">H2</text>
<text x="338.8" y="159.3">R18</text>
<text x="361.7" y="160.6">SP4</text>
<text x="37.8" y="166.9">R28</text>
<text x="136.9" y="173.3">TVS</text>
<text x="365.5" y="170.7">R19</text>
<text x="389.6" y="172">SN3</text>
<text x="37.8" y="174.6">R29</text>
<text x="249.9" y="177.1">R1</text>
<text x="357.9" y="178.4">R20</text>
<text x="37.8" y="182.2">R30</text>
<text x="242.3" y="182.2">R2</text>
<text x="75.9" y="191.1">SN4</text>
<text x="234.7" y="187.3">R3</text>
<text x="219.5" y="197.4">R5</text>
<text x="227.1" y="192.3">R4</text>
<text x="265.2" y="192.3">TP1</text>
<text x="54.4" y="200">R11</text>
<text x="103.4" y="199.4">C12</text>
<text x="211.8" y="202.5">R6</text>
<text x="252.5" y="201.2">TP2</text>
<text x="234.7" y="208.8">TP3</text>
</g>
<g font-size="2.2" fill="#00f">
<text x="117.9" y="52.6">5V</text>
<text x="168.7" y="48.8">5V</text>
<text x="18.8" y="55.2">VBATT-MEASURE</text>
<text x="42.9" y="59">10k</text>
<text x="49.4" y="55.2">VIN</text>
<text x="181.4" y="56.4">10k</text>
<text x="238.3" y="55.2">VREF2.5</text>
<text x="252.5" y="59">10k</text>
<text x="264.3" y="55.2">5V</text>
<text x="126.7" y="62.8">3.3k</text>
<text x="138.2" y="62.8">3.3k</text>
<text x="150.9" y="61.5">FREQUENCY_COUNTER</text>
<text x="199.1" y="65.3">470</text>
<text x="209.3" y="61.5">TP4-FREQ-COUNTR</text>
<text x="40.4" y="67.9">3.3k</text>
<text x="64.1" y="67.9">DISPLAY_RESET</text>
<text x="70.2" y="70.4">CS</text>
<text x="111.5" y="67.9">I2C-SCL</text>
<text x="125.5" y="70.4">I2C-SDA</text>
<text x="186.4" y="66.6">100nF</text>
<text x="262.1" y="66.6">GND</text>
<text x="39.9" y="75.9" transform="rotate(-90 39.9 75.9)">GND</text>
<text x="70.2" y="73">DISPLAY_A0</text>
<text x="70.9" y="75.5">MOSI</text>
<text x="168.7" y="75.5">GND</text>
<text x="181.4" y="73">10k</text>
<text x="70.9" y="78">SCK</text>
<text x="70.9" y="80.6">GND</text>
<text x="71.9" y="83.1">5V</text>
<text x="252.5" y="80.6">LM4040-2.5</text>
<text x="347.7" y="81.8">GND</text>
<text x="356.6" y="78">QS-301-AGS5P</text>
<text x="371.9" y="81.8">GND</text>
<text x="156" y="95.8">MISO</text>
<text x="156" y="93.3">MOSI</text>
<text x="252.5" y="95.8">DISPLAY_A0</text>
<text x="256.3" y="93.3">CS</text>
<text x="338.8" y="90.7">KEY-DEC</text>
<text x="364.2" y="95.8">PUSH_BTN</text>
<text x="371.9" y="90.7">KEY-INC</text>
<text x="48" y="97.1">MISO</text>
<text x="48" y="99.6">SCK</text>
<text x="70.5" y="99.6">MOSI</text>
<text x="73" y="97.1">5V</text>
<text x="122.9" y="100.9">5V</text>
<text x="154.8" y="100.9">RESET</text>
<text x="156" y="98.4">SCK</text>
<text x="251.2" y="98.4">DISPLAY_RESET</text>
<text x="265.2" y="100.9">PB1/T1</text>
<text x="342.6" y="100.9">5V</text>
<text x="351.5" y="98.4">10k</text>
<text x="383.3" y="98.4">10k</text>
<text x="385.8" y="100.9">5V</text>
<text x="48" y="102.2">RESET</text>
<text x="60.7" y="107.2">X1321FR-2x03-C43D24</text>
<text x="71.9" y="102.2">GND</text>
<text x="130.6" y="104.7">10k</text>
<text x="156" y="106">GND</text>
<text x="157" y="103.4">5V</text>
<text x="246.1" y="103.4">FREQUENCY_COUNTER</text>
<text x="256.3" y="106">GND</text>
<text x="90" y="113.6">GND</text>
<text x="105.2" y="113.6">22pF</text>
<text x="145.8" y="113.6">FLASHLIGHT-SIGNAL</text>
<text x="155.5" y="111.1">XTAL1</text>
<text x="155.5" y="108.5">XTAL2</text>
<text x="257.3" y="113.6">TP2</text>
<text x="257.3" y="111.1">TP1</text>
<text x="257.4" y="108.5">5V</text>
<text x="40.4" y="114.9">2.7kHz</text>
<text x="120.4" y="116.1">20MHz</text>
<text x="152.2" y="116.1">TP1-680K</text>
<text x="153.4" y="118.7">BUZZER</text>
<text x="253.5" y="118.7">VREF2.5</text>
<text x="257.3" y="116.1">TP3</text>
<text x="347.7" y="117.4">5V</text>
<text x="359.2" y="117.4">BATT-ALWAYS-ON</text>
<text x="20.1" y="122.5">BUZZER</text>
<text x="45.5" y="122.5">GND</text>
<text x="105.2" y="123.8">22pF</text>
<text x="153.5" y="123.8">TP1-470K</text>
<text x="262.6" y="123.8">PA4/ADC4</text>
<text x="121.5" y="130.1">5V</text>
<text x="147.2" y="126.3">TP2-680K-SIG-OUT</text>
<text x="152.2" y="131.4">TP3-680K</text>
<text x="153.5" y="128.8">TP2-470K</text>
<text x="251.2" y="128.8">VBATT-MEASURE</text>
<text x="253.7" y="131.4">ADJUST_CAP</text>
<text x="269" y="126.3">PA5/ADC5</text>
<text x="319.8" y="131.4">GND</text>
<text x="361.7" y="127.6">BAV70</text>
<text x="153.5" y="133.9">TP3-470K</text>
<text x="256.3" y="133.9">AREF</text>
<text x="256.3" y="136.5">GND</text>
<text x="290.6" y="133.9">GND</text>
<text x="312.2" y="136.5">680nF</text>
<text x="58.9" y="140.8">10uF</text>
<text x="66.8" y="140.8">100nF</text>
<text x="78" y="140.8">10uF</text>
<text x="84.3" y="140.8">100nF</text>
<text x="95.8" y="140.8">10uF</text>
<text x="102.1" y="140.8">100nF</text>
<text x="113.5" y="140.8">10uF</text>
<text x="121.2" y="140.8">100nF</text>
<text x="153.4" y="141.5">I2C-SCL</text>
<text x="255" y="141.5">ADJUST_RH</text>
<text x="257.4" y="139">5V</text>
<text x="283" y="139">1nF</text>
<text x="345.2" y="140.3">10k</text>
<text x="358.7" y="138.8" transform="rotate(-90 358.7 138.8)">D6C</text>
<text x="98.9" y="146.6">GND</text>
<text x="150.9" y="149.2">KEY-DEC</text>
<text x="152.1" y="146.6">VOUT-DISABLE</text>
<text x="152.8" y="144.1">I2C-SDA</text>
<text x="251.2" y="149.2">KEY-INC</text>
<text x="251.2" y="144.1">TEST-BUTTON</text>
<text x="252.5" y="146.6">PWR-CTRL</text>
<text x="290.6" y="145.3">470k</text>
<text x="359.2" y="147.9">1k</text>
<text x="390.9" y="149.2">5V</text>
<text x="173.7" y="154.2">ATMEGA644PA-AU</text>
<text x="356.6" y="153">SP4S</text>
<text x="37.8" y="156.8">470k</text>
<text x="264.5" y="161.9">I2C-SDA</text>
<text x="265.2" y="159.3">I2C-SCL</text>
<text x="319.3" y="160.6">PUSH_BTN</text>
<text x="347.3" y="161" transform="rotate(-90 347.3 161)">SP4G</text>
<text x="387.9" y="161.9">TEST-BUTTON</text>
<text x="388.4" y="156.8">10k</text>
<text x="37.8" y="164.4">470k</text>
<text x="258.8" y="164.4">TP4-FREQ-COUNTR</text>
<text x="338.8" y="164.4">1k</text>
<text x="361.7" y="163.1">AO3401A</text>
<text x="37.8" y="172">470k</text>
<text x="285.5" y="169.5">BX-PM2.54-1-3PY</text>
<text x="343.9" y="172">PWR-EN-TB</text>
<text x="375.2" y="172.5" transform="rotate(-90 375.2 172.5)">SN3G</text>
<text x="37.8" y="179.6">470k</text>
<text x="229.6" y="178.4">TP1-680K</text>
<text x="365.5" y="175.8">1k</text>
<text x="389.6" y="174.6">2N7002</text>
<text x="12.4" y="182.2">6.6V</text>
<text x="173.1" y="182.2">TP2</text>
<text x="220.7" y="183.4">TP1-470K</text>
<text x="249.9" y="182.2">680</text>
<text x="267.7" y="180.9">TP1</text>
<text x="357.9" y="180.9">100k</text>
<text x="37.8" y="187.3">470k</text>
<text x="213.1" y="188.5">TP2-680K-SIG-OUT</text>
<text x="242.3" y="187.3">470k</text>
<text x="251.8" y="191.1">TP2</text>
<text x="356.2" y="191.5" transform="rotate(-90 356.2 191.5)">GND</text>
<text x="385.4" y="191.5" transform="rotate(-90 385.4 191.5)">GND</text>
<text x="37.8" y="192.3">FLASHLIGHT-SIGNAL</text>
<text x="75.9" y="196.1">2N7002</text>
<text x="125.5" y="192.3">5V</text>
<text x="169.3" y="192.3">GND</text>
<text x="206.8" y="193.6">TP2-470K</text>
<text x="227.1" y="197.4">470k</text>
<text x="234.7" y="192.3">680</text>
<text x="54.4" y="202.5">10k</text>
<text x="102.1" y="203">10uF</text>
<text x="123.6" y="202.5">TP1</text>
<text x="169" y="202.5">TP3</text>
<text x="196.6" y="203.8">TP3-470K</text>
<text x="201.7" y="198.7">TP3-680K</text>
<text x="219.5" y="202.5">680</text>
<text x="235.3" y="201.2">TP3</text>
<text x="45.5" y="207.6">GND</text>
<text x="71.7" y="205.5" transform="rotate(-90 71.7 205.5)">GND</text>
<text x="112.1" y="208.8">GND</text>
<text x="211.8" y="207.6">470k</text>
<text x="265.2" y="205">BX-PM2.54-1-3PY</text>
<text x="136.9" y="212.7">SRV05</text>
<text x="252.5" y="213.9">BX-PM2.54-1-3PY</text>
<text x="234.7" y="221.5">BX-PM2.54-1-3PY</text>
</g>
<g font-size="2.2" fill="#999">
<text x="87.4" y="65.3">DISPLAY</text>
<text x="86" y="68.1">1</text>
<text x="86" y="70.7">2</text>
<text x="88.3" y="69.4">1</text>
<text x="88.3" y="71.9">2</text>
<text x="86" y="73.2">3</text>
<text x="86" y="75.7">4</text>
<text x="88.3" y="74.5">3</text>
<text x="88.3" y="77">4</text>
<text x="86" y="78.3">5</text>
<text x="86" y="80.8">6</text>
<text x="86" y="83.4">7</text>
<text x="88.3" y="79.5">5</text>
<text x="88.3" y="82.1">6</text>
<text x="87.4" y="88.2">HC-PM254-5.0H-1x7PZ</text>
<text x="88.3" y="84.6">7</text>
<text x="285.5" y="94.5">PB1/T1</text>
<text x="283" y="117.4">PA4/ADC4</text>
<text x="289.3" y="119.9">PA5/ADC5</text>
<text x="131.8" y="153">PC2</text>
<text x="58.2" y="174.6">HL-508H256WC-HD_6000K_</text>
<text x="65.8" y="177.1">LED</text>
</g>
<g font-size="2.2">
<text x="251.5" y="66.4">1</text>
<text x="258.3" y="66.4">2</text>
<text x="255.8" y="73.9" transform="rotate(-90 255.8 73.9)">NC</text>
<text x="356.6" y="82.1">5</text>
<text x="358.4" y="83.1">5</text>
<text x="366.3" y="83.1">4</text>
<text x="368" y="82.1">4</text>
<text x="359.7" y="89.1" transform="rotate(-90 359.7 89.1)">1</text>
<text x="360.7" y="87.4" transform="rotate(-90 360.7 87.4)">1</text>
<text x="362.3" y="89.1" transform="rotate(-90 362.3 89.1)">2</text>
<text x="363.3" y="87.4" transform="rotate(-90 363.3 87.4)">2</text>
<text x="364.8" y="89.1" transform="rotate(-90 364.8 89.1)">3</text>
<text x="365.8" y="87.4" transform="rotate(-90 365.8 87.4)">3</text>
<text x="172.4" y="93.5">1</text>
<text x="174.7" y="94.8">PB5(PCINT13/ICP3/MOSI)</text>
<text x="213.6" y="94.3">PB4(#SS/OC0B/PCINT12)</text>
<text x="241.2" y="93.5">44</text>
<text x="59.3" y="97.3">1</text>
<text x="59.3" y="99.9">3</text>
<text x="61.6" y="98.6">1</text>
<text x="61.6" y="101.1">3</text>
<text x="63.6" y="101.1">4</text>
<text x="63.6" y="98.6">2</text>
<text x="65.9" y="99.9">4</text>
<text x="65.9" y="97.3">2</text>
<text x="172.4" y="96.1">2</text>
<text x="172.4" y="98.6">3</text>
<text x="172.4" y="101.1">4</text>
<text x="174.7" y="97.3">PB6(PCINT14/OC3A/MISO)</text>
<text x="174.7" y="99.9">PB7(PCINT15/OC3B/SCK)</text>
<text x="212.8" y="96.8">PB3(AIN1/OC0A/PCINT11)</text>
<text x="214.1" y="99.4">PB2(AIN0/INT2/PCINT10)</text>
<text x="216.4" y="101.9">PB1(T1/CLKO/PCINT9)</text>
<text x="241.2" y="101.1">41</text>
<text x="241.2" y="98.6">42</text>
<text x="241.2" y="96.1">43</text>
<text x="59.3" y="102.4">5</text>
<text x="61.6" y="103.7">5</text>
<text x="63.6" y="103.7">6</text>
<text x="65.9" y="102.4">6</text>
<text x="172.4" y="103.7">5</text>
<text x="172.4" y="106.2">6</text>
<text x="174.7" y="102.4">#RESET</text>
<text x="174.7" y="104.9">VCC</text>
<text x="174.7" y="107.5">GND</text>
<text x="216.7" y="104.4">PB0(XCK0/T0/PCINT8)</text>
<text x="235.1" y="107">GND</text>
<text x="241.2" y="106.2">39</text>
<text x="241.2" y="103.7">40</text>
<text x="172.4" y="108.8">7</text>
<text x="172.4" y="111.3">8</text>
<text x="172.4" y="113.8">9</text>
<text x="174.7" y="110">XTAL2</text>
<text x="174.7" y="112.6">XTAL1</text>
<text x="219.8" y="112.1">PA0(ADC0/PCINT0)</text>
<text x="235.4" y="109.5">VCC</text>
<text x="241.2" y="113.8">36</text>
<text x="241.2" y="111.3">37</text>
<text x="241.2" y="108.8">38</text>
<text x="171.1" y="116.4">10</text>
<text x="171.1" y="118.9">11</text>
<text x="174.7" y="115.1">PD0(PCINT24/RXD0/T3)</text>
<text x="174.7" y="117.6">PD1(PCINT25/TXD0)</text>
<text x="219.8" y="119.7">PA3(ADC3/PCINT3)</text>
<text x="219.8" y="117.1">PA2(ADC2/PCINT2)</text>
<text x="219.8" y="114.6">PA1(ADC1/PCINT1)</text>
<text x="241.2" y="118.9">34</text>
<text x="241.2" y="116.4">35</text>
<text x="31.3" y="120.4" transform="rotate(-90 31.3 120.4)">1</text>
<text x="33.8" y="120.4" transform="rotate(-90 33.8 120.4)">2</text>
<text x="171.4" y="124">12</text>
<text x="174.5" y="125">PD3(PCINT27/TXD1/INT1)</text>
<text x="174.7" y="120.2">PD2(PCINT26/RXD1/INT0)</text>
<text x="219.8" y="125.3">PA4(ADC4/PCINT4)</text>
<text x="241.2" y="124">33</text>
<text x="171.4" y="126.5">13</text>
<text x="171.4" y="129.1">14</text>
<text x="171.4" y="131.6">15</text>
<text x="174.5" y="127.5">PD4(PCINT28/XCK1/OC1B)</text>
<text x="174.5" y="130.1">PD5(PCINT29/OC1A)</text>
<text x="219.8" y="130.3">PA6(ADC6/PCINT6)</text>
<text x="219.8" y="127.8">PA5(ADC5/PCINT5)</text>
<text x="241.2" y="131.6">30</text>
<text x="241.2" y="129.1">31</text>
<text x="241.2" y="126.5">32</text>
<text x="171.4" y="134.2">16</text>
<text x="171.4" y="136.7">17</text>
<text x="174.5" y="132.6">PD6(PCINT30/OC2B/ICP)</text>
<text x="174.5" y="135.2">PD7(PCINT31/OC2A)</text>
<text x="174.5" y="137.7">VCC</text>
<text x="219.8" y="132.9">PA7(ADC7/PCINT7)</text>
<text x="234.1" y="135.4">AREF</text>
<text x="235.1" y="138">GND</text>
<text x="241.2" y="136.7">28</text>
<text x="241.2" y="134.2">29</text>
<text x="171.4" y="139.2">18</text>
<text x="171.4" y="141.8">19</text>
<text x="174.5" y="140.2">GND</text>
<text x="174.5" y="142.8">PC0(PCINT16/SCL)</text>
<text x="216.9" y="143">PC7(TOSC2/PCINT23)</text>
<text x="233.9" y="140.5">AVCC</text>
<text x="241.2" y="141.8">26</text>
<text x="241.2" y="139.2">27</text>
<text x="171.4" y="144.3">20</text>
<text x="171.4" y="146.9">21</text>
<text x="171.4" y="149.4">22</text>
<text x="174.5" y="145.3">PC1(PCINT17/SDA)</text>
<text x="174.5" y="147.9">PC2(PCINT18/TCK)</text>
<text x="216.9" y="145.6">PC6(TOSC1/PCINT22)</text>
<text x="220.8" y="148.1">PC5(TDI/PCINT21)</text>
<text x="241.2" y="149.4">23</text>
<text x="241.2" y="146.9">24</text>
<text x="241.2" y="144.3">25</text>
<text x="174.5" y="150.4">PC3(PCINT19/TMS)</text>
<text x="219.7" y="150.7">PC4(TDO/PCINT20)</text>
<text x="284.1" y="159.6">1</text>
<text x="286.4" y="160.8">1</text>
<text x="350.3" y="160.6">G</text>
<text x="357.9" y="156.8">S</text>
<text x="284.1" y="162.1">2</text>
<text x="284.1" y="164.6">3</text>
<text x="286.4" y="163.4">2</text>
<text x="286.4" y="165.9">3</text>
<text x="357.9" y="166.9">D</text>
<text x="378.2" y="172">G</text>
<text x="387.1" y="168.2">D</text>
<text x="73.4" y="179.6">WHITE</text>
<text x="387.1" y="178.4">S</text>
<text x="134.4" y="182.4">4</text>
<text x="161" y="182.4">3</text>
<text x="73.4" y="188.5">D</text>
<text x="65.8" y="192.3">G</text>
<text x="134.4" y="192.6">5</text>
<text x="161" y="192.6">2</text>
<text x="263.8" y="195.1">1</text>
<text x="263.8" y="197.7">2</text>
<text x="266.1" y="196.4">1</text>
<text x="73.4" y="198.7">S</text>
<text x="134.4" y="202.7">6</text>
<text x="161" y="202.7">1</text>
<text x="263.8" y="200.2">3</text>
<text x="266.1" y="198.9">2</text>
<text x="266.1" y="201.5">3</text>
<text x="251.1" y="204">1</text>
<text x="251.1" y="206.5">2</text>
<text x="251.1" y="209.1">3</text>
<text x="253.4" y="205.3">1</text>
<text x="253.4" y="207.8">2</text>
<text x="233.3" y="211.6">1</text>
<text x="233.3" y="214.2">2</text>
<text x="235.6" y="212.9">1</text>
<text x="235.6" y="215.4">2</text>
<text x="253.4" y="210.4">3</text>
<text x="233.3" y="216.7">3</text>
<text x="235.6" y="218">3</text>
</g>
<g font-size="1.1" fill="#00f">
<text x="54.4" y="182.4">FL+</text>
<text x="71.9" y="186.4" transform="rotate(-90 71.9 186.4)">FL-</text>
</g>
</svg>
